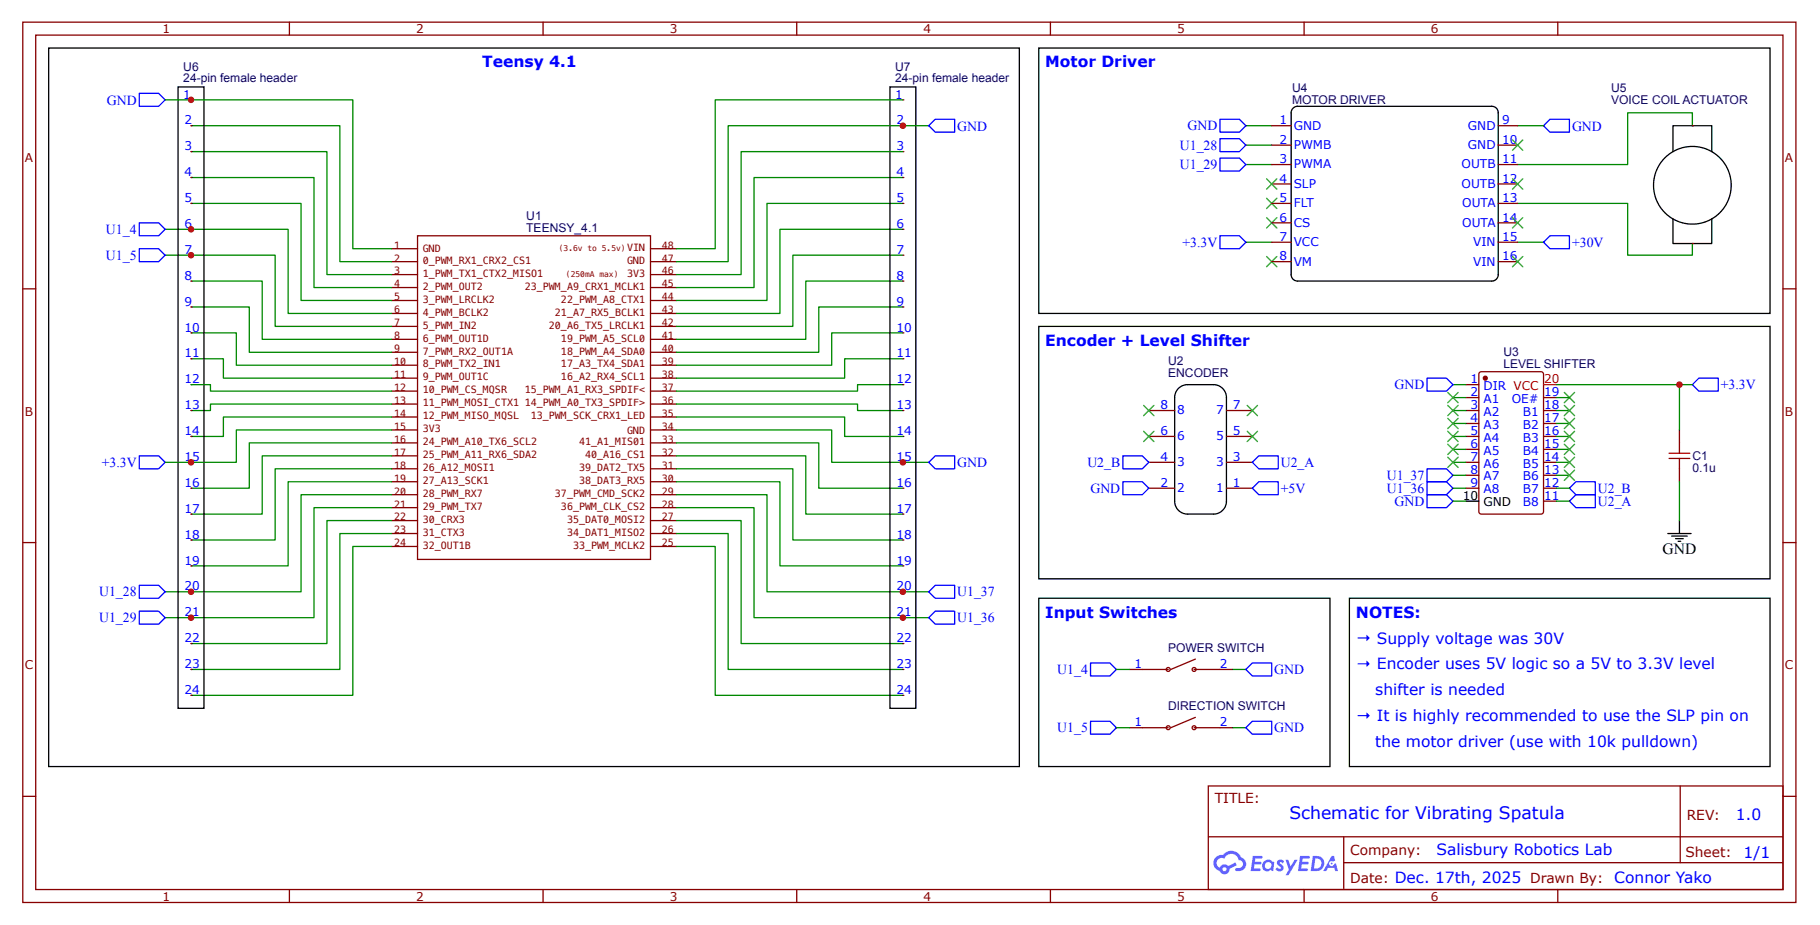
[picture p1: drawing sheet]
<svg xmlns="http://www.w3.org/2000/svg" width="653mm" height="332mm" viewBox="0 0 653 332" stroke-linecap="round" stroke-linejoin="round" font-family="sans-serif">
<g fill="none" stroke="#800" stroke-width=".46">
<path d="M8.2 7.9h635.8v315.6h-635.8zM12.8 12.6h626.6v306.3h-626.6zM103.8 7.9v4.7M194.7 7.9v4.7M285.7 7.9v4.7M376.7 7.9v4.7M467.6 7.9v4.7M558.6 7.9v4.7M8.2 103.6h4.6M639.4 103.6h4.6M8.2 194.5h4.6M639.4 194.5h4.6"/>
<path d="M8.2 285.5h4.6M433.3 281.8h206.1v37.1h-206.1zM433.3 300h205.9M481.9 300v18.6M602.5 281.8v27.5M639.4 285.5h4.6M103.8 318.9v4.6M194.7 318.9v4.6M285.7 318.9v4.6M376.7 318.9v4.6M467.6 318.9v4.6M481.9 309.3h157.3"/>
<path d="M558.6 318.9v4.6"/>
</g>
<g fill="#58f">
<path d="M458.3 308.5a1.55 1.55 0 0 1 2.2 .3l-.5 .8a.56 .56 0 0 0-.5-.6 .56 .56 0 0 0-.6 .4l.3 .3a1.47 1.47 0 0 1 .9 2.2 1.47 1.47 0 0 1-2.5 0l-.3-.3 .7-.7a.7 .7 0 0 0 .6 .6 .7 .7 0 0 0 .7-.5l-.3-.3a1.37 1.37 0 0 1-.7-2.2z"/>
<path d="M461 308.3h1l.8 2.3 1.4-2.3h1.1l-3.2 5.5h-1.1l1.2-2.1z"/>
<path d="M449.2 306.8h2.8a.52 .52 0 0 1 .8 .5 .52 .52 0 0 1-.8 .5h-1.8l-.2 1.1h2l.4 .5a2.28 2.28 0 0 1-2.5 .5l-.2 1.4a2.21 2.21 0 0 1 2.4 .5l-.5 .5h-3.1z"/>
<path d="M466.2 306.8h2.8a.52 .52 0 0 1 .7 .5 .52 .52 0 0 1-.7 .5h-1.9l-.1 1.1h1.9l.5 .5a2.29 2.29 0 0 1-2.6 .5l-.2 1.4a2.21 2.21 0 0 1 2.5 .5l-.5 .5h-3.2z"/>
<path d="M477.5 306.8h.9l.4 1.7-.8 .4a.91 .91 0 0 0-1.3 .4 .91 .91 0 0 0 .6 1.2 .91 .91 0 0 0 1.1-.8l.6-.3 .8 2.9h-1l-.3-1.2h-2.3l-.6 1.2h-1.1z"/>
<path d="M470.8 306.8l-.8 5.5h1.7a2.76 2.76 0 0 0 3.2-2.8 2.76 2.76 0 0 0-3.3-2.7zM471.7 307.8a1.86 1.86 0 0 1 2.1 2.1 1.86 1.86 0 0 1-2.6 1.4z"/>
<path d="M453.2 308.8a2.02 2.02 0 0 0-.3 2.9 2.02 2.02 0 0 0 2.9 .3l.8 .3 .3-3-.2-.4h-.5a1.88 1.88 0 0 0-3-.1zM453.4 310.3a1.25 1.25 0 0 1 2.5 0 1.25 1.25 0 0 1-2.5 0z"/>
<path d="M436 307.3a2.9 2.9 0 0 0 1.3 4.9 1.85 1.85 0 0 0 2.2 1.2 1.85 1.85 0 0 0 1.4-1.9l2.6-1.4-.5-.9-2.5 1.3a1.88 1.88 0 0 0-3.2 .5 1.82 1.82 0 0 1-.8-2.5 1.82 1.82 0 0 1 2.6-.6 2.72 2.72 0 0 1 2.8-1.8 2.72 2.72 0 0 1 2.4 2.3 1.5 1.5 0 0 1 1.3 1.9 1.5 1.5 0 0 1-2.1 .9 .57 .57 0 0 0-.6 .5 .57 .57 0 0 0 .5 .6 2.6 2.6 0 0 0 3.3-1.6 2.6 2.6 0 0 0-1.6-3.3 4 4 0 0 0-6.8-.9l-1.1 .1zM438.4 311.7a.7 .7 0 0 1 1.4 0 .7 .7 0 0 1-1.4 0z"/>
<circle cx="477.5" cy="309.6" r=".34"/>
</g>
<g fill="none" stroke="#840000" stroke-width=".46">
<path d="M140.4 98.4h9.3M140.4 93.8h9.3M140.4 89.2h9.3M149.7 84.5h83.6v116.1h-83.6zM233.3 98.4h9.2M233.3 93.8h9.2M233.3 89.2h9.2M140.4 117h9.3M140.4 112.4h9.3M140.4 107.7h9.3M140.4 103.1h9.3M233.3 117h9.2"/>
<path d="M233.3 112.4h9.2M233.3 107.7h9.2M233.3 103.1h9.2M140.4 130.9h9.3M140.4 135.6h9.3M140.4 126.3h9.3M140.4 121.7h9.3M233.3 130.9h9.2M233.3 135.6h9.2M233.3 126.3h9.2M233.3 121.7h9.2M140.4 140.2h9.3"/>
<path d="M140.4 144.9h9.3M140.4 149.5h9.3M140.4 154.1h9.3M140.4 158.8h9.3M233.3 140.2h9.2M233.3 144.9h9.2M233.3 149.5h9.2M233.3 154.1h9.2M233.3 158.8h9.2M140.4 163.4h9.3M140.4 168.1h9.3M140.4 172.7h9.3"/>
<path d="M140.4 177.3h9.3M233.3 163.4h9.2M233.3 168.1h9.2M233.3 172.7h9.2M233.3 177.3h9.2M140.4 182h9.3M140.4 186.6h9.3M140.4 191.3h9.3M140.4 195.9h9.3M233.3 182h9.2M233.3 186.6h9.2M233.3 191.3h9.2"/>
<path d="M233.3 195.9h9.2"/>
</g>
<path d="M437.5 42.8h6.9l2.4 2.3-2.4 2.3h-6.9zM437.5 49.7h6.9l2.4 2.3-2.4 2.4h-6.9zM437.5 56.7h6.9l2.4 2.3-2.4 2.3h-6.9zM555.8 42.8h7v4.6h-7l-2.3-2.3zM437.5 84.5h6.9l2.4 2.3-2.4 2.4h-6.9zM555.8 84.5h7v4.7h-7l-2.3-2.4zM402.7 172.7h6.9l2.3 2.3-2.3 2.3h-6.9zM402.7 163.4h6.9l2.3 2.3-2.3 2.4h-6.9zM449.1 175l2.3-2.3h7v4.6h-7zM449.1 165.7l2.3-2.3h7v4.7h-7z" fill="none" stroke="#00f" stroke-width=".46"/>
<g fill="none" stroke="#080" stroke-width=".46">
<path d="M446.8 45.1h9.2M446.8 59h9.2M446.8 52h9.2M544.2 45.1h9.3M606.9 45.1v-4.7h-23.2v18.6h-39.5M323.8 72.9h-48.8v34.8h-32.5M323.8 63.6h-53.4v39.5h-27.9M544.2 72.9h39.5v18.6h23.2v-4.2M323.8 91.5h-39.5v25.5h-41.8M323.8 82.2h-44.1v30.2h-37.2M446.8 86.8h9.2M544.2 86.8h9.3"/>
<path d="M323.8 119.3h-25.6v11.6h-55.7M323.8 110h-30.2v16.3h-51.1M323.8 100.8h-34.8v20.9h-46.5M323.8 137.9h-16.3v2.3h-65M323.8 128.6h-20.9v7h-60.4M140.4 144.9h-64.9v2.3h-7M242.5 154.1h55.7v11.6h34.8M242.5 158.8h51.1v16.2h30.2M242.5 144.9h65v2.3h16.3M242.5 177.3h32.5v34.9h58M242.5 172.7h37.2v30.2h44.1M242.5 168.1h41.8v25.5h39.5"/>
<path d="M242.5 163.4h46.5v20.9h34.8M242.5 195.9h14v53.4h67.3M242.5 191.3h18.6v48.7h62.7M242.5 186.6h23.3v44.1h58M242.5 182h27.9v39.4h62.6"/>
</g>
<g fill="#000">
<path d="M454.2 71.1l3.7 3.7zM454.2 74.8l3.7-3.7z"/>
<path d="M454.2 78l3.7 3.7zM454.2 81.7l3.7-3.7z"/>
<path d="M454.2 91.9l3.7 3.8zM454.2 95.7l3.7-3.8z"/>
<path d="M410.1 145.3l3.7 3.7zM410.1 149l3.7-3.7z"/>
<path d="M410.1 154.6l3.7 3.7zM410.1 158.3l3.7-3.7z"/>
<path d="M447.2 145.3l3.7 3.7zM447.2 149l3.7-3.7z"/>
<path d="M447.2 154.6l3.7 3.7zM447.2 158.3l3.7-3.7z"/>
</g>
<g fill="none" stroke="#3c3" stroke-width=".46">
<path d="M454.2 71.1l3.7 3.7M454.2 78l3.7 3.7M457.9 71.1l-3.7 3.7M457.9 78l-3.7 3.7M454.2 91.9l3.7 3.8M457.9 91.9l-3.7 3.8M410.1 145.3l3.7 3.7M410.1 154.6l3.7 3.7M413.8 145.3l-3.7 3.7M413.8 154.6l-3.7 3.7M447.2 145.3l3.7 3.7M447.2 154.6l3.7 3.7"/>
<path d="M450.9 145.3l-3.7 3.7M450.9 154.6l-3.7 3.7"/>
</g>
<path d="M319.1 31.1h9.3v222.8h-9.3zM463.7 38.8l1.6-.7h69.6a2.32 2.32 0 0 1 2.4 2.3v58a2.32 2.32 0 0 1-2.4 2.4h-69.6a2.32 2.32 0 0 1-2.3-2.4v-58zM372.5 117h262.2v90.5h-262.2zM422.6 139.3l1.2-.9 1.5-.5h9.9a4.6 4.6 0 0 1 4.6 4.6v37.2a4.6 4.6 0 0 1-4.6 4.6h-9.3a4.6 4.6 0 0 1-4.7-4.6v-37.5l.5-1.7z" fill="none" stroke="#000" stroke-width=".46"/>
<g fill="none" stroke="#800" stroke-width=".46">
<path d="M456 45.1h7M456 52h7M456 59h7M537.3 45.1h6.9M537.3 52h6.9M537.3 59h6.9M456 66h7M456 72.9h7M456 79.9h7M537.3 66h6.9M537.3 72.9h6.9M537.3 79.9h6.9"/>
<path d="M456 86.8h7M456 93.8h7M537.3 86.8h6.9M537.3 93.8h6.9M411.9 147.2h9.3M411.9 156.5h9.3M439.8 147.2h9.3M439.8 156.5h9.3M411.9 165.7h9.3M411.9 175h9.3M439.8 165.7h9.3M439.8 175h9.3"/>
</g>
<g fill="#800">
<circle cx="323.8" cy="35.8" r=".23"/>
<circle cx="323.8" cy="45.1" r=".23"/>
<circle cx="323.8" cy="54.4" r=".23"/>
<circle cx="323.8" cy="63.6" r=".23"/>
<circle cx="323.8" cy="72.9" r=".23"/>
<circle cx="323.8" cy="82.2" r=".23"/>
<circle cx="323.8" cy="91.5" r=".23"/>
<circle cx="323.8" cy="100.8" r=".23"/>
<circle cx="323.8" cy="110" r=".23"/>
<circle cx="323.8" cy="119.3" r=".23"/>
<circle cx="323.8" cy="128.6" r=".23"/>
<circle cx="323.8" cy="137.9" r=".23"/>
<circle cx="323.8" cy="147.2" r=".23"/>
<circle cx="323.8" cy="156.5" r=".23"/>
<circle cx="323.8" cy="165.7" r=".23"/>
<circle cx="323.8" cy="175" r=".23"/>
<circle cx="323.8" cy="184.3" r=".23"/>
<circle cx="323.8" cy="193.6" r=".23"/>
<circle cx="323.8" cy="202.9" r=".23"/>
<circle cx="323.8" cy="212.2" r=".23"/>
<circle cx="323.8" cy="221.4" r=".23"/>
<circle cx="323.8" cy="230.7" r=".23"/>
<circle cx="323.8" cy="240" r=".23"/>
<circle cx="323.8" cy="249.3" r=".23"/>
</g>
<g fill="none" stroke="#080" stroke-width=".46">
<path d="M323.8 35.8h-67.3v53.4h-14M68.5 54.4h48.7v44h23.2M68.5 45.1h53.4v48.7h18.5M333 45.1h-71.9v48.7h-18.6M68.5 72.9h39.5v34.8h32.4M68.5 63.6h44.1v39.5h27.8M59.2 91.5h39.5v25.5h41.7M59.2 82.2h44.1v30.2h37.1M68.5 119.3h16.2v11.6h55.7M68.5 110h20.9v16.3h51M68.5 100.8h25.5v20.9h46.4M68.5 128.6h11.6v7h60.3"/>
<path d="M140.4 158.8h-51v16.2h-20.9M140.4 149.5h-60.3v7h-11.6M140.4 163.4h-46.4v20.9h-25.5M140.4 168.1h-41.7v25.5h-30.2M140.4 172.7h-37.1v30.2h-34.8M140.4 177.3h-32.4v34.9h-48.8M140.4 182h-27.8v39.4h-53.4M140.4 186.6h-23.2v44.1h-48.7M140.4 191.3h-18.5v48.7h-53.4M140.4 195.9h-13.9v53.4h-58"/>
</g>
<path d="M17.5 17.2h348v257.6h-348zM63.9 31.1h9.2v222.8h-9.2z" fill="none" stroke="#000" stroke-width=".46"/>
<g fill="#800">
<circle cx="68.5" cy="35.8" r=".23"/>
<circle cx="68.5" cy="45.1" r=".23"/>
<circle cx="68.5" cy="54.4" r=".23"/>
<circle cx="68.5" cy="63.6" r=".23"/>
<circle cx="68.5" cy="72.9" r=".23"/>
<circle cx="68.5" cy="82.2" r=".23"/>
<circle cx="68.5" cy="91.5" r=".23"/>
<circle cx="68.5" cy="100.8" r=".23"/>
<circle cx="68.5" cy="110" r=".23"/>
<circle cx="68.5" cy="119.3" r=".23"/>
<circle cx="68.5" cy="128.6" r=".23"/>
<circle cx="68.5" cy="137.9" r=".23"/>
<circle cx="68.5" cy="147.2" r=".23"/>
<circle cx="68.5" cy="156.5" r=".23"/>
<circle cx="68.5" cy="165.7" r=".23"/>
<circle cx="68.5" cy="175" r=".23"/>
<circle cx="68.5" cy="184.3" r=".23"/>
<circle cx="68.5" cy="193.6" r=".23"/>
<circle cx="68.5" cy="202.9" r=".23"/>
<circle cx="68.5" cy="212.2" r=".23"/>
<circle cx="68.5" cy="221.4" r=".23"/>
<circle cx="68.5" cy="230.7" r=".23"/>
<circle cx="68.5" cy="240" r=".23"/>
<circle cx="68.5" cy="249.3" r=".23"/>
</g>
<path d="M49.9 33.5h7l2.3 2.3-2.3 2.3h-7zM335.4 42.8h6.9v4.6h-6.9l-2.4-2.3zM49.9 79.9h7l2.3 2.3-2.3 2.3h-7zM49.9 163.4h7l2.3 2.3-2.3 2.4h-7zM335.4 163.4h6.9v4.7h-6.9l-2.4-2.4zM49.9 219.1h7l2.3 2.3-2.3 2.4h-7zM49.9 209.8h7l2.3 2.4-2.3 2.3h-7z" fill="none" stroke="#00f" stroke-width=".46"/>
<path d="M59.2 35.8h67.3v53.4h13.9M323.8 54.4h-58v44h-23.3M68.5 137.9h7v2.3h64.9M140.4 154.1h-55.7v11.6h-25.5M242.5 149.5h60.4v7h20.9" fill="none" stroke="#080" stroke-width=".46"/>
<path d="M372.5 17.2h262.2v95.2h-262.2z" fill="none" stroke="#000" stroke-width=".46"/>
<g fill="#000">
<path d="M542.4 50.2l3.7 3.7zM542.4 53.9l3.7-3.7z"/>
<path d="M542.4 64.1l3.7 3.7zM542.4 67.8l3.7-3.7z"/>
<path d="M542.4 78l3.7 3.7zM542.4 81.7l3.7-3.7z"/>
<path d="M542.4 91.9l3.7 3.8zM542.4 95.7l3.7-3.8z"/>
</g>
<path d="M542.4 50.2l3.7 3.7M546.1 50.2l-3.7 3.7M542.4 64.1l3.7 3.7M542.4 78l3.7 3.7M546.1 64.1l-3.7 3.7M546.1 78l-3.7 3.7M542.4 91.9l3.7 3.8M546.1 91.9l-3.7 3.8" fill="none" stroke="#3c3" stroke-width=".46"/>
<path d="M530.6 133.5l.6-.2h21.4a.93 .93 0 0 1 .9 .9v49.2a.93 .93 0 0 1-.9 .9h-21.4a.93 .93 0 0 1-.9-.9v-49.2z" fill="none" stroke="#800" stroke-width=".46"/>
<circle cx="532.6" cy="135.6" r=".7" fill="#800"/>
<g fill="none" stroke="#800" stroke-width=".46">
<path d="M525.7 137.9h4.6M525.7 142.5h4.6M525.7 147.2h4.6M525.7 151.8h4.6M525.7 156.5h4.6M553.5 142.5h4.6M553.5 147.2h4.6M553.5 151.8h4.6M553.5 156.5h4.6M602.2 154.1v4.7M525.7 161.1h4.6M525.7 165.7h4.6"/>
<path d="M525.7 170.4h4.6M525.7 175h4.6M553.5 161.1h4.6M553.5 165.7h4.6M553.5 170.4h4.6M553.5 175h4.6M553.5 179.7h4.6M602.2 168.1v4.6M405 240h13.9M428.2 240h13.9M428.7 236.3l-8.9 3.7M428.7 257.2l-8.9 3.7"/>
<path d="M405 260.9h13.9M428.2 260.9h13.9"/>
<circle cx="532.6" cy="135.6" r=".7"/>
<circle cx="418.9" cy="240" r=".7"/>
<circle cx="428.2" cy="240" r=".7"/>
<circle cx="418.9" cy="260.9" r=".7"/>
<circle cx="428.2" cy="260.9" r=".7"/>
</g>
<g fill="none" stroke="#000" stroke-width=".46">
<path d="M599.9 54.4v-9.3h13.9v9.3M599.9 78.5v8.8h13.9v-8.8M525.7 179.7h4.6M598.1 191.3h8.3M599.4 192.2h5.6M600.8 193.1h2.8M601.8 194.1h.9M602.2 186.6v4.7M372.5 214.5h104.4v60.3h-104.4z"/>
<circle cx="606.9" cy="66.4" r="13.9"/>
</g>
<path d="M553.5 137.9h4.6" fill="none" stroke="#f00" stroke-width=".46"/>
<g fill="none" stroke="#00f" stroke-width=".46">
<path d="M49.9 89.2h7l2.3 2.3-2.3 2.3h-7zM511.7 135.6h7l2.3 2.3-2.3 2.3h-7zM606.9 137.9l2.3-2.3h7v4.6h-7zM511.7 172.7h7l2.3 2.3-2.3 2.3h-7zM511.7 168.1h7l2.3 2.3-2.3 2.3h-7zM511.7 177.3h7l2.3 2.4-2.3 2.3h-7zM562.8 179.7l2.3-2.4h7v4.7h-7zM562.8 175l2.3-2.3h7v4.6h-7zM333 212.2l2.4-2.4h6.9v4.7h-6.9zM335.4 219.1h6.9v4.7h-6.9l-2.4-2.4zM391.1 237.7h6.9l2.3 2.3-2.3 2.3h-6.9zM446.8 240l2.3-2.3h6.9v4.6h-6.9z"/>
<path d="M391.1 258.6h6.9l2.3 2.3-2.3 2.3h-6.9zM446.8 260.9l2.3-2.3h6.9v4.6h-6.9z"/>
</g>
<g fill="none" stroke="#080" stroke-width=".46">
<path d="M521 137.9h4.7M558.1 137.9h48.8M602.2 137.9v16.2M521 156.5h4.7M521 151.8h4.7M521 147.2h4.7M521 142.5h4.7M558.1 156.5h4.7M558.1 151.8h4.7M558.1 147.2h4.7M558.1 142.5h4.7M521 179.7h4.7"/>
<path d="M521 175h4.7M521 170.4h4.7M521 165.7h4.7M521 161.1h4.7M558.1 179.7h4.7M558.1 175h4.7M558.1 170.4h4.7M558.1 165.7h4.7M558.1 161.1h4.7M602.2 172.7v13.9M400.3 240h4.7M442.1 240h4.7"/>
<path d="M400.3 260.9h4.7M442.1 260.9h4.7"/>
</g>
<g fill="#000">
<path d="M519.2 144.4l3.7-3.7zM519.2 140.7l3.7 3.7z"/>
<path d="M519.2 149l3.7-3.7zM519.2 145.3l3.7 3.7z"/>
<path d="M519.2 153.7l3.7-3.7zM519.2 150l3.7 3.7z"/>
<path d="M519.2 158.3l3.7-3.7zM519.2 154.6l3.7 3.7z"/>
<path d="M560.9 144.4l3.7-3.7zM560.9 140.7l3.7 3.7z"/>
<path d="M560.9 149l3.7-3.7zM560.9 145.3l3.7 3.7z"/>
<path d="M560.9 153.7l3.7-3.7zM560.9 150l3.7 3.7z"/>
<path d="M560.9 158.3l3.7-3.7zM560.9 154.6l3.7 3.7z"/>
<path d="M519.2 163l3.7-3.8zM519.2 159.2l3.7 3.8z"/>
<path d="M519.2 167.6l3.7-3.7zM519.2 163.9l3.7 3.7z"/>
<path d="M560.9 163l3.7-3.8zM560.9 159.2l3.7 3.8z"/>
<path d="M560.9 167.6l3.7-3.7zM560.9 163.9l3.7 3.7z"/>
<path d="M560.9 172.2l3.7-3.7zM560.9 168.5l3.7 3.7z"/>
</g>
<g fill="none" stroke="#3c3" stroke-width=".46">
<path d="M519.2 140.7l3.7 3.7M519.2 145.3l3.7 3.7M519.2 150l3.7 3.7M519.2 154.6l3.7 3.7M519.2 159.2l3.7 3.8M522.9 140.7l-3.7 3.7M522.9 145.3l-3.7 3.7M522.9 150l-3.7 3.7M522.9 154.6l-3.7 3.7M522.9 159.2l-3.7 3.8M560.9 140.7l3.7 3.7M560.9 145.3l3.7 3.7"/>
<path d="M560.9 150l3.7 3.7M560.9 154.6l3.7 3.7M560.9 159.2l3.7 3.8M564.6 140.7l-3.7 3.7M564.6 145.3l-3.7 3.7M564.6 150l-3.7 3.7M564.6 154.6l-3.7 3.7M564.6 159.2l-3.7 3.8M519.2 163.9l3.7 3.7M522.9 163.9l-3.7 3.7M560.9 163.9l3.7 3.7M560.9 168.5l3.7 3.7"/>
<path d="M564.6 163.9l-3.7 3.7M564.6 168.5l-3.7 3.7"/>
</g>
<path d="M602.2 158.8v3.7M598.5 164.3h7.4M598.5 162.5h7.4M602.2 164.3v3.8" fill="none" stroke="#a00000" stroke-width=".46"/>
<g fill="#800">
<circle cx="606.9" cy="45.1" r=".23"/>
<circle cx="606.9" cy="87.3" r=".23"/>
</g>
<path d="M483.9 214.5h150.8v60.3h-150.8z" fill="none" stroke="#000" stroke-width=".46"/>
<g fill="#00f">
<path d="M486.8 228.5h3.2v-1l1.2 1.2-1.2 1.2v-1h-3.2z"/>
<path d="M486.8 237.8h3.2v-1l1.2 1.2-1.2 1.2v-1h-3.2z"/>
</g>
<path d="M454.2 64.1l3.7 3.7zM454.2 67.8l3.7-3.7z" fill="#000"/>
<path d="M454.2 64.1l3.7 3.7M457.9 64.1l-3.7 3.7" fill="none" stroke="#3c3" stroke-width=".46"/>
<path d="M486.8 256.4h3.2v-1l1.2 1.2-1.2 1.1v-.9h-3.2z" fill="#00f"/>
<g fill="#c00">
<circle cx="68.5" cy="35.8" r="1.16"/>
<circle cx="68.5" cy="82.2" r="1.16"/>
<circle cx="68.5" cy="212.2" r="1.16"/>
<circle cx="68.5" cy="221.4" r="1.16"/>
<circle cx="323.8" cy="165.7" r="1.16"/>
<circle cx="323.8" cy="45.1" r="1.16"/>
<circle cx="602.2" cy="137.9" r="1.16"/>
<circle cx="68.5" cy="165.7" r="1.16"/>
<circle cx="323.8" cy="212.2" r="1.16"/>
<circle cx="323.8" cy="221.4" r="1.16"/>
<circle cx="68.5" cy="91.5" r="1.16"/>
</g>
<text font-size="6.2" fill="#00f" x="462.4" y="293.6">Schematic for Vibrating Spatula</text>
<g font-size="5.6" fill="#00f">
<text x="172.9" y="24.2">Teensy 4.1</text>
<text x="374.8" y="24.2">Motor Driver</text>
<text x="374.8" y="124">Encoder + Level Shifter</text>
<text x="374.8" y="221.4">Input Switches</text>
<text x="486.2" y="221.4">NOTES:</text>
<text x="493.7" y="230.7">Supply voltage was 30V</text>
<text x="493.7" y="240">Encoder uses 5V logic so a 5V to 3.3V level</text>
<text x="493.2" y="249.3">shifter is needed</text>
<text x="493.7" y="258.6">It is highly recommended to use the SLP pin on</text>
<text x="493.2" y="267.8">the motor driver (use with 10k pulldown)</text>
<text x="622.5" y="294">1.0</text>
<text x="515.1" y="306.5">Salisbury Robotics Lab</text>
<text x="625.3" y="307.5">1/1</text>
<text x="578.9" y="316.7">Connor Yako</text>
</g>
<text font-size="5.6" x="596.2" y="198.7">GND</text>
<g font-size="4.9" fill="#00f">
<text x="38.3" y="37.5">GND</text>
<text x="343.3" y="46.8">GND</text>
<text x="425.8" y="46.7">GND</text>
<text x="563.7" y="46.8">GND</text>
<text x="423.1" y="53.7">U1_28</text>
<text x="423.1" y="60.7">U1_29</text>
<text x="38" y="83.8">U1_4</text>
<text x="424" y="88.5">+3.3V</text>
<text x="563.7" y="88.6">+30V</text>
<text x="38" y="93.1">U1_5</text>
<text x="500.1" y="139.6">GND</text>
<text x="617.1" y="139.5">+3.3V</text>
<text x="36.5" y="167.4">+3.3V</text>
<text x="343.3" y="167.5">GND</text>
<text x="389.9" y="167.4">U2_B</text>
<text x="459.3" y="167.5">U2_A</text>
<text x="497.3" y="172.1">U1_37</text>
<text x="391" y="176.6">GND</text>
<text x="459.3" y="176.7">+5V</text>
<text x="497.3" y="176.7">U1_36</text>
<text x="573" y="176.8">U2_B</text>
<text x="500.1" y="181.3">GND</text>
<text x="573" y="181.4">U2_A</text>
<text x="35.5" y="213.8">U1_28</text>
<text x="343.3" y="213.8">U1_37</text>
<text x="35.5" y="223.1">U1_29</text>
<text x="343.3" y="223.1">U1_36</text>
<text x="379.1" y="241.6">U1_4</text>
<text x="457" y="241.7">GND</text>
<text x="379.1" y="262.5">U1_5</text>
<text x="457" y="262.6">GND</text>
</g>
<g font-size="4.9" fill="#800">
<text x="435.6" y="287.8">TITLE:</text>
<text x="604.8" y="294">REV:</text>
<text x="484.2" y="306.5">Company:</text>
<text x="604.4" y="307.3">Sheet:</text>
<text x="484.2" y="316.6">Date: Dec. 17th, 2025 Drawn By:</text>
</g>
<g font-size="4.3" fill="#800">
<text x="58.3" y="11.9">1</text>
<text x="149.3" y="11.9">2</text>
<text x="240.2" y="11.9">3</text>
<text x="331.2" y="11.9">4</text>
<text x="422.2" y="11.9">5</text>
<text x="513.1" y="11.9">6</text>
<text x="8.9" y="58.1">A</text>
<text x="640.1" y="58.1">A</text>
<text x="8.9" y="149">B</text>
<text x="640.1" y="149">B</text>
<text x="8.9" y="240">C</text>
<text x="640.1" y="240">C</text>
<text x="58.3" y="322.8">1</text>
<text x="149.3" y="322.8">2</text>
<text x="240.2" y="322.8">3</text>
<text x="331.2" y="322.8">4</text>
<text x="422.2" y="322.8">5</text>
<text x="513.1" y="322.8">6</text>
</g>
<g font-size="4.3" fill="#000080">
<text x="65.7" y="29.6">24-pin female header</text>
<text x="65.7" y="25.3">U6</text>
<text x="321" y="29.6">24-pin female header</text>
<text x="321" y="25.3">U7</text>
<text x="463.3" y="33.1">U4</text>
<text x="577.7" y="33.1">U5</text>
<text x="463.3" y="37.3">MOTOR DRIVER</text>
<text x="577.7" y="37.3">VOICE COIL ACTUATOR</text>
<text x="188.7" y="83.1">TEENSY_4.1</text>
<text x="188.7" y="78.9">U1</text>
<text x="418.9" y="130.9">U2</text>
<text x="539.1" y="131.9">LEVEL SHIFTER</text>
<text x="539.1" y="127.7">U3</text>
<text x="418.9" y="135.2">ENCODER</text>
<text x="606.9" y="164.9">C1</text>
<text x="606.9" y="169.1">0.1u</text>
<text x="418.9" y="233.8">POWER SWITCH</text>
<text x="418.9" y="254.6">DIRECTION SWITCH</text>
</g>
<g font-size="4.3" fill="#00f">
<text x="65.7" y="35.3">1</text>
<text x="321" y="35.3">1</text>
<text x="66.2" y="44.6">2</text>
<text x="321.4" y="44.6">2</text>
<text x="458.9" y="44.6">1</text>
<text x="463.9" y="46.5">GND</text>
<text x="526.4" y="46.5">GND</text>
<text x="538.6" y="44.6">9</text>
<text x="66.2" y="53.9">3</text>
<text x="321.4" y="53.9">3</text>
<text x="458.9" y="51.6">2</text>
<text x="463.9" y="53.4">PWMB</text>
<text x="526.4" y="53.4">GND</text>
<text x="538.6" y="51.6">10</text>
<text x="458.9" y="58.5">3</text>
<text x="538.6" y="58.5">11</text>
<text x="66.2" y="63.2">4</text>
<text x="321.4" y="63.2">4</text>
<text x="458.9" y="65.5">4</text>
<text x="463.9" y="60.4">PWMA</text>
<text x="524.1" y="60.4">OUTB</text>
<text x="538.6" y="65.5">12</text>
<text x="463.9" y="67.4">SLP</text>
<text x="524.1" y="67.4">OUTB</text>
<text x="66.2" y="72.5">5</text>
<text x="321.4" y="72.5">5</text>
<text x="458.9" y="72.5">5</text>
<text x="463.9" y="74.3">FLT</text>
<text x="524.4" y="74.3">OUTA</text>
<text x="538.6" y="72.5">13</text>
<text x="66.2" y="81.7">6</text>
<text x="321.4" y="81.7">6</text>
<text x="458.9" y="79.4">6</text>
<text x="463.9" y="81.3">CS</text>
<text x="524.4" y="81.3">OUTA</text>
<text x="538.6" y="79.4">14</text>
<text x="458.9" y="86.4">7</text>
<text x="463.9" y="88.2">VCC</text>
<text x="528.3" y="88.2">VIN</text>
<text x="538.6" y="86.4">15</text>
<text x="66.2" y="91">7</text>
<text x="321.4" y="91">7</text>
<text x="458.9" y="93.3">8</text>
<text x="463.9" y="95.2">VM</text>
<text x="528.3" y="95.2">VIN</text>
<text x="538.6" y="93.3">16</text>
<text x="66.2" y="100.3">8</text>
<text x="321.4" y="100.3">8</text>
<text x="66.2" y="109.6">9</text>
<text x="321.4" y="109.6">9</text>
<text x="66.2" y="118.9">10</text>
<text x="321.4" y="118.9">10</text>
<text x="66.2" y="128.1">11</text>
<text x="321.4" y="128.1">11</text>
<text x="66.2" y="137.4">12</text>
<text x="321.4" y="137.4">12</text>
<text x="527.3" y="137.4">1</text>
<text x="527.3" y="142.1">2</text>
<text x="532" y="139.8">DIR VCC</text>
<text x="553.7" y="142.1">19</text>
<text x="66.2" y="146.7">13</text>
<text x="321.4" y="146.7">13</text>
<text x="416.2" y="146.7">8</text>
<text x="422.2" y="148.6">8</text>
<text x="436.1" y="148.6">7</text>
<text x="442.1" y="146.7">7</text>
<text x="527.3" y="146.7">3</text>
<text x="532" y="144.4">A1</text>
<text x="532" y="149">A2</text>
<text x="542.1" y="144.4">OE#</text>
<text x="546.1" y="149">B1</text>
<text x="553.7" y="146.7">18</text>
<text x="66.2" y="156">14</text>
<text x="321.4" y="156">14</text>
<text x="416.2" y="156">6</text>
<text x="442.1" y="156">5</text>
<text x="527.3" y="151.4">4</text>
<text x="527.3" y="156">5</text>
<text x="532" y="153.7">A3</text>
<text x="546.1" y="153.7">B2</text>
<text x="553.7" y="156">16</text>
<text x="553.7" y="151.4">17</text>
<text x="422.2" y="157.9">6</text>
<text x="436.1" y="157.9">5</text>
<text x="527.3" y="160.6">6</text>
<text x="532" y="158.3">A4</text>
<text x="546.1" y="158.3">B3</text>
<text x="553.7" y="160.6">15</text>
<text x="66.2" y="165.3">15</text>
<text x="321.4" y="165.3">15</text>
<text x="416.2" y="165.3">4</text>
<text x="422.2" y="167.1">3</text>
<text x="436.1" y="167.1">3</text>
<text x="442.1" y="165.3">3</text>
<text x="527.3" y="165.3">7</text>
<text x="532" y="163">A5</text>
<text x="532" y="167.6">A6</text>
<text x="546.1" y="167.6">B5</text>
<text x="546.1" y="163">B4</text>
<text x="553.7" y="165.3">14</text>
<text x="527.3" y="169.9">8</text>
<text x="532" y="172.2">A7</text>
<text x="546.1" y="172.2">B6</text>
<text x="553.7" y="169.9">13</text>
<text x="66.2" y="174.6">16</text>
<text x="321.4" y="174.6">16</text>
<text x="416.2" y="174.6">2</text>
<text x="422.2" y="176.4">2</text>
<text x="436.1" y="176.4">1</text>
<text x="442.1" y="174.6">1</text>
<text x="527.3" y="174.6">9</text>
<text x="532" y="176.9">A8</text>
<text x="546.1" y="176.9">B7</text>
<text x="553.7" y="179.2">11</text>
<text x="553.7" y="174.6">12</text>
<text x="66.2" y="183.8">17</text>
<text x="321.4" y="183.8">17</text>
<text x="546.1" y="181.5">B8</text>
<text x="66.2" y="193.1">18</text>
<text x="321.4" y="193.1">18</text>
<text x="66.2" y="202.4">19</text>
<text x="321.4" y="202.4">19</text>
<text x="66.2" y="211.7">20</text>
<text x="321.4" y="211.7">20</text>
<text x="66.2" y="221">21</text>
<text x="321.4" y="221">21</text>
<text x="66.2" y="230.3">22</text>
<text x="321.4" y="230.3">22</text>
<text x="66.2" y="239.5">23</text>
<text x="321.4" y="239.5">23</text>
<text x="406.9" y="239.5">1</text>
<text x="437.5" y="239.5">2</text>
<text x="66.2" y="248.8">24</text>
<text x="321.4" y="248.8">24</text>
<text x="406.9" y="260.4">1</text>
<text x="437.5" y="260.4">2</text>
</g>
<text font-size="4.3" fill="#f00" x="553.7" y="137.4">20</text>
<g font-size="4.3">
<text x="524.6" y="179.2">10</text>
<text x="532" y="181.5">GND</text>
</g>
<g font-size="3.6" fill="#840000">
<text x="141.4" y="89.1">1</text>
<text x="224.9" y="90">VIN</text>
<text x="237.3" y="89.1">48</text>
<text x="141.4" y="93.8">2</text>
<text x="151.6" y="90.4">GND</text>
<text x="151.6" y="94.6">0_PWM_RX1_CRX2_CS1</text>
<text x="224.9" y="94.6">GND</text>
<text x="237.3" y="93.8">47</text>
<text x="141.4" y="98.4">3</text>
<text x="151.6" y="99.3">1_PWM_TX1_CTX2_MISO1</text>
<text x="224.9" y="99.3">3V3</text>
<text x="237.3" y="98.4">46</text>
<text x="141.4" y="107.7">5</text>
<text x="141.4" y="103">4</text>
<text x="151.6" y="103.9">2_PWM_OUT2</text>
<text x="188.2" y="103.9">23_PWM_A9_CRX1_MCLK1</text>
<text x="237.3" y="107.7">44</text>
<text x="237.3" y="103">45</text>
<text x="141.4" y="112.3">6</text>
<text x="151.6" y="108.5">3_PWM_LRCLK2</text>
<text x="151.6" y="113.2">4_PWM_BCLK2</text>
<text x="199" y="113.2">21_A7_RX5_BCLK1</text>
<text x="201.2" y="108.5">22_PWM_A8_CTX1</text>
<text x="237.3" y="112.3">43</text>
<text x="141.4" y="117">7</text>
<text x="151.6" y="117.8">5_PWM_IN2</text>
<text x="196.8" y="117.8">20_A6_TX5_LRCLK1</text>
<text x="237.3" y="117">42</text>
<text x="141.4" y="121.6">8</text>
<text x="151.6" y="122.5">6_PWM_OUT1D</text>
<text x="201.2" y="122.5">19_PWM_A5_SCL0</text>
<text x="237.3" y="121.6">41</text>
<text x="141.4" y="130.9">10</text>
<text x="141.4" y="126.2">9</text>
<text x="151.6" y="131.7">8_PWM_TX2_IN1</text>
<text x="151.6" y="127.1">7_PWM_RX2_OUT1A</text>
<text x="201.2" y="131.7">17_A3_TX4_SDA1</text>
<text x="201.2" y="127.1">18_PWM_A4_SDA0</text>
<text x="237.3" y="130.9">39</text>
<text x="237.3" y="126.2">40</text>
<text x="141.4" y="135.5">11</text>
<text x="151.6" y="136.4">9_PWM_OUT1C</text>
<text x="201.2" y="136.4">16_A2_RX4_SCL1</text>
<text x="237.3" y="135.5">38</text>
<text x="141.4" y="140.2">12</text>
<text x="151.6" y="141">10_PWM_CS_MQSR</text>
<text x="188.2" y="141">15_PWM_A1_RX3_SPDIF&lt;</text>
<text x="237.3" y="140.2">37</text>
<text x="141.4" y="144.8">13</text>
<text x="141.4" y="149.5">14</text>
<text x="151.6" y="145.7">11_PWM_MOSI_CTX1</text>
<text x="188.2" y="145.7">14_PWM_A0_TX3_SPDIF&gt;</text>
<text x="237.3" y="149.5">35</text>
<text x="237.3" y="144.8">36</text>
<text x="141.4" y="154.1">15</text>
<text x="151.6" y="150.3">12_PWM_MISO_MQSL</text>
<text x="151.6" y="155">3V3</text>
<text x="190.4" y="150.3">13_PWM_SCK_CRX1_LED</text>
<text x="224.9" y="155.4">GND</text>
<text x="237.3" y="154.1">34</text>
<text x="141.4" y="158.7">16</text>
<text x="151.6" y="159.6">24_PWM_A10_TX6_SCL2</text>
<text x="207.6" y="159.6">41_A1_MIS01</text>
<text x="237.3" y="158.7">33</text>
<text x="141.4" y="163.4">17</text>
<text x="151.6" y="164.2">25_PWM_A11_RX6_SDA2</text>
<text x="209.8" y="164.2">40_A16_CS1</text>
<text x="237.3" y="163.4">32</text>
<text x="141.4" y="168">18</text>
<text x="141.4" y="172.7">19</text>
<text x="151.6" y="168.9">26_A12_MOSI1</text>
<text x="151.6" y="173.5">27_A13_SCK1</text>
<text x="207.6" y="173.5">38_DAT3_RX5</text>
<text x="207.6" y="168.9">39_DAT2_TX5</text>
<text x="237.3" y="172.7">30</text>
<text x="237.3" y="168">31</text>
<text x="141.4" y="177.3">20</text>
<text x="151.6" y="178.2">28_PWM_RX7</text>
<text x="199" y="178.2">37_PWM_CMD_SCK2</text>
<text x="237.3" y="177.3">29</text>
<text x="141.4" y="181.9">21</text>
<text x="151.6" y="182.8">29_PWM_TX7</text>
<text x="201.2" y="182.8">36_PWM_CLK_CS2</text>
<text x="237.3" y="181.9">28</text>
<text x="141.4" y="186.6">22</text>
<text x="141.4" y="191.2">23</text>
<text x="151.6" y="187.4">30_CRX3</text>
<text x="203.3" y="187.4">35_DAT0_MOSI2</text>
<text x="237.3" y="191.2">26</text>
<text x="237.3" y="186.6">27</text>
<text x="141.4" y="195.9">24</text>
<text x="151.6" y="192.1">31_CTX3</text>
<text x="151.6" y="196.7">32_OUT1B</text>
<text x="203.3" y="192.1">34_DAT1_MISO2</text>
<text x="205.5" y="196.7">33_PWM_MCLK2</text>
<text x="237.3" y="195.9">25</text>
</g>
<g font-size="2.8" fill="#840000">
<text x="200.4" y="89.9">(3.6v to 5.5v)</text>
<text x="203" y="99.2">(250mA max)</text>
</g>
</svg>
